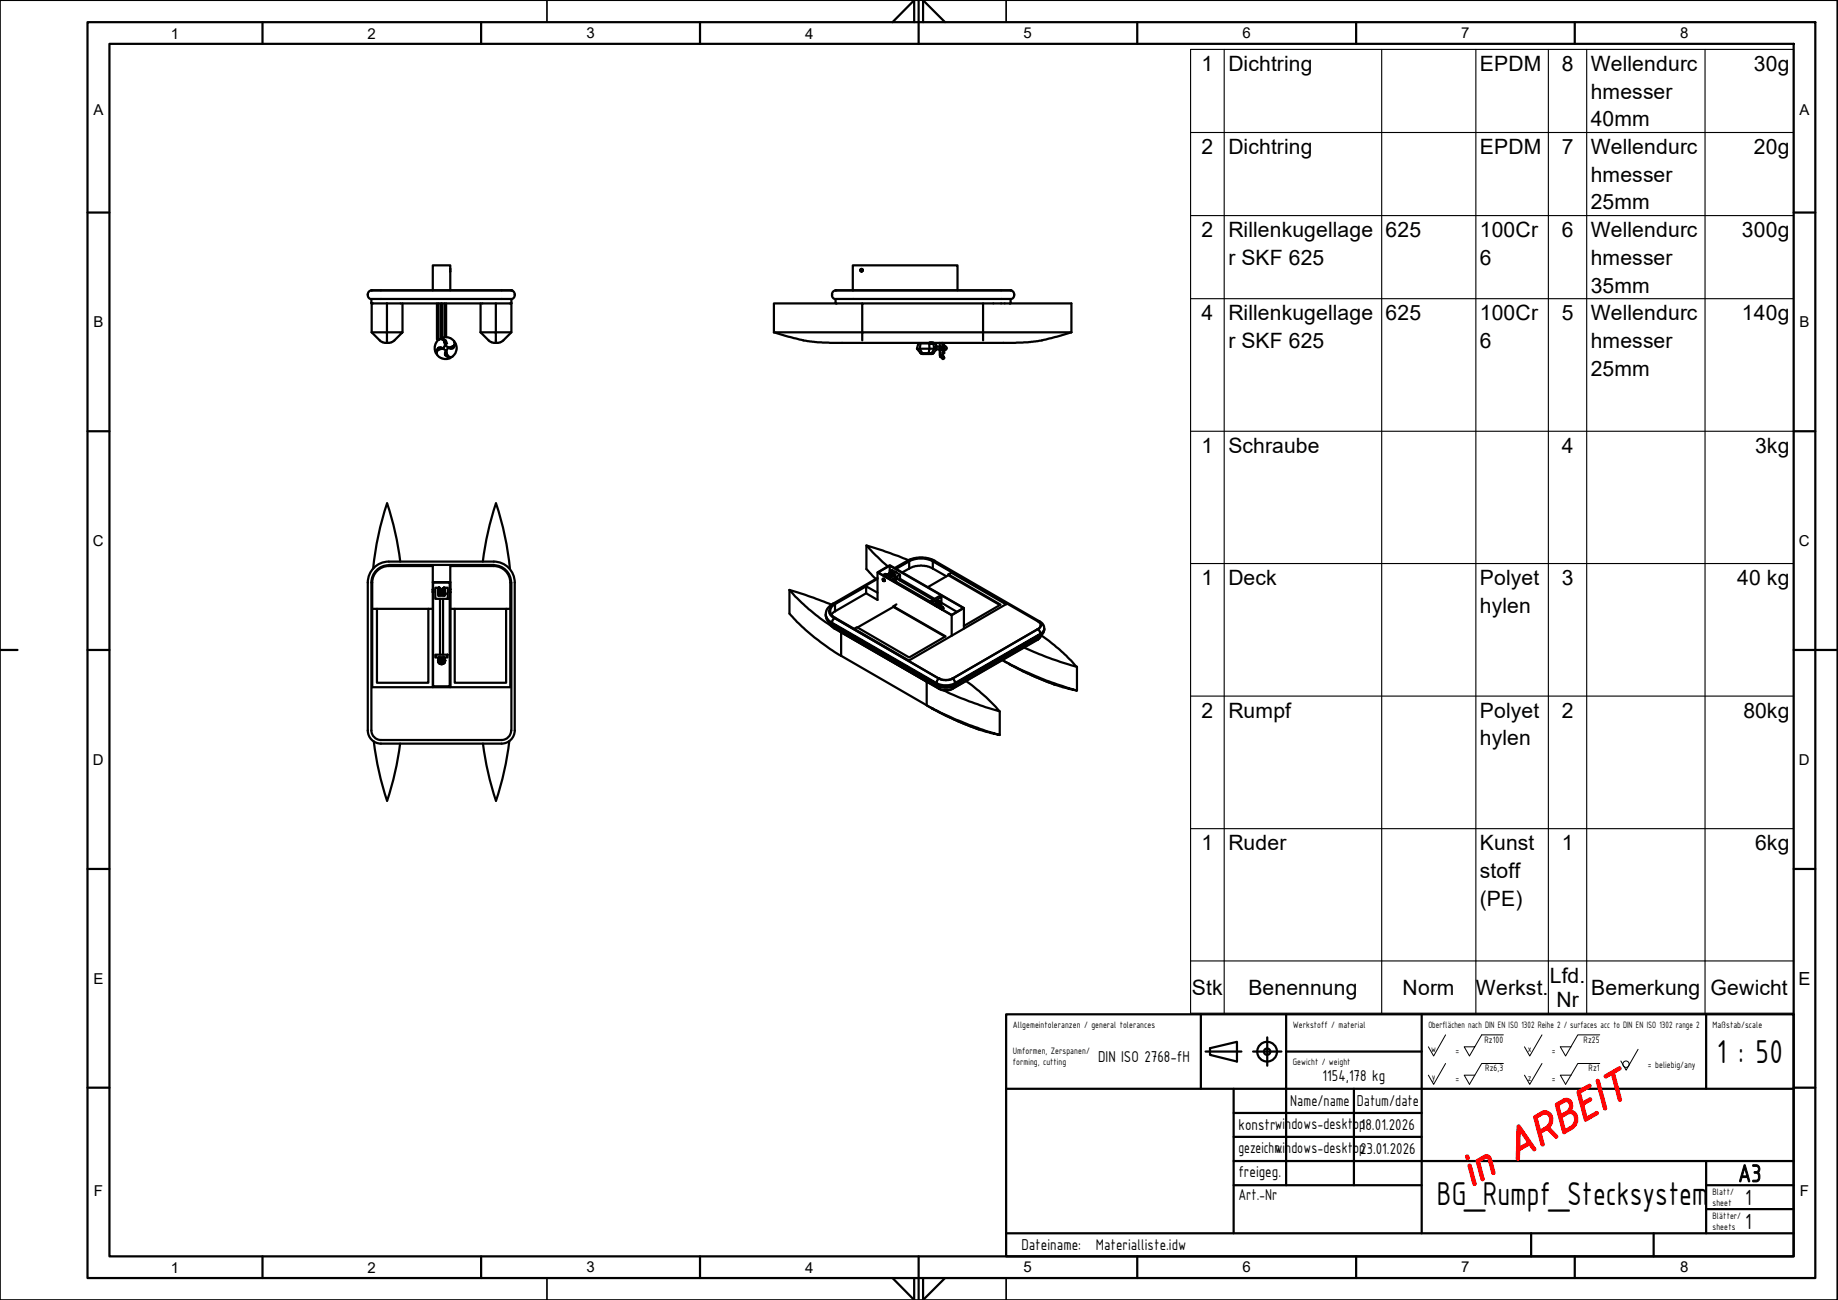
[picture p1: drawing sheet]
<svg xmlns="http://www.w3.org/2000/svg" width="420mm" height="297mm" viewBox="0 0 420 297" stroke-linecap="round" stroke-linejoin="round" font-family="sans-serif">
<!-- layer: Sichtbare Kanten(CS) -->
<g fill="none" stroke="#000" stroke-width=".51">
<path d="M84.1 67.2a.97 .97 0 0 0 .8 1.2M84.8 69.2l.3 .2M84.9 66.3a.92 .92 0 0 0-.8 1M84.9 66.3h32zM84.9 69.1v-.8h32v.9l-.2 .2M85 75.9l2 2.1 .6 .3h.9M88.5 69.3v6.6h3.5l-2 2-1 .4h-.5v-2.4h-3.5M92 69.3v6.6M98.9 66.3v-5.7h4v5.7M99.9 69.3v8.2h.6M100.3 69.3v8.2M100.7 79.4l-.1 .3"/>
<path d="M100.8 69.3v8M100.8 77.4v.1M101 69.3v7.9M101 77.4v.1M101.1 77.5h.4M101.2 79.6l-.5 .1M101.3 79.7l-1 .2a.99 .99 0 0 0-.5 1 .99 .99 0 0 0 .8 .8l.9 .3h.7l.8-.2-.6-.2a.89 .89 0 0 1-.7-.7 .89 .89 0 0 1 .3-.9M101.4 77.8l.1 .1M101.6 78.2l.2 .8v-.5h-.1M101.6 78.2l-.1-.2a.93 .93 0 0 0-.9-.5 .93 .93 0 0 0-.8 .7l-.4 1v.7l.2 .8 .2-.2a.93 .93 0 0 1 .5-1 .93 .93 0 0 1 1.1 .2M101.7 78.2h.1M101.6 78.1h.1"/>
<path d="M101.6 78.1v.1M101.6 69.3v7.8M101.7 79.1v-.1a.87 .87 0 0 0 .3-1 .87 .87 0 0 0-.9-.5l-.3-.1a2.12 2.12 0 0 1 3.1 1l-.3 .7-1.1 .3M101.8 78.5h.2M102 69.3v7.7M102.4 79.4a.95 .95 0 0 0 1.1 .2 .95 .95 0 0 0 .5-1l.1-.2 .3 .9-.3 1.5a1.14 1.14 0 0 1-1.6 .7l-.3-.6M102.6 79.4v.1M102.9 61.4v.6M102.9 62.1h.1M103 79.3l.1 .4M109.9 75.9h3.4v2.4h-.8l-.6-.3zM109.9 69.3v6.6"/>
<path d="M113.3 69.3h3.6v6.6h-3.6zM113.3 69.3h-28.3v6.6M116.8 66.3a.92 .92 0 0 1 .9 1M116.9 75.9l-2 2-.7 .4h-.9M117.7 67.2a.97 .97 0 0 1-.9 1.2M176.9 75.9l3.8 1.1a35.4 35.4 0 0 0 11.8 1.3h39.7l3.6-.2a46.4 46.4 0 0 0 9.1-2.2M176.9 75.9h20.2v-6.6h27.6v6.6h20.2M190.2 67.5a.92 .92 0 0 0 .8 .9M190.2 67.2v.2M191 66.3a.92 .92 0 0 0-.8 1M191 66.3h40M194.9 66.3v-5.7h24v5.7"/>
<path d="M197.1 77.8v-1.9h27.6v1.9M197.1 69.3h-20.2v6.6M209.6 79.7l.8 1M210.4 78.5l-.2 1.2h2.3l-.2 1h-1.5l-.6-1h-.6M212.4 78.5l.1 1.2h1.1l-.2-1.2h.5l.2 .5M212.4 78.3l.1 .1M212.5 78.3h.1M212.7 78.3h.1M212.7 78.3v.1M212.8 78.3l-.1 .1M212.8 78.3h.1M212.9 78.3l-.1 .1"/>
<path d="M212.9 78.3v.1M212.9 78.3h.1M212.9 78.4h.3M213 78.3h.1M213.1 78.3v.1M213.2 78.3l.1 .1M213.2 78.3v.1M213.2 78.3l-.1 .1M213.3 78.3h.1M213.3 78.4h.1M213.4 78.5h-3.5l-.3 1.2M213.4 78.3l-.1 .1"/>
<path d="M213.4 78.3h.1M213.9 79.7h-.3l-.6 1h.4M214.1 79a.53 .53 0 0 0-.2 .9h.1M214.1 79v.9l-.7 .8M214.1 79.2h.7M214.1 79.8h.7M214.8 79v1.1M214.8 79l.7 .6M214.8 78.3v.7M214.9 79.6l.7 .5M214.9 79.6l-.1 .4 .4 1.4a.39 .39 0 0 0 .1 .5 .39 .39 0 0 0 .5-.1l-.3-.8 .1-.9M214.9 79.6v.1"/>
<path d="M215.3 78.3l.3 1.3M215.5 79h.3M215.5 79.4v.2M215.5 79.6l.3 1.1M215.5 78.3l.3 .7M215.6 79.6l.2 .1-.2-.1M215.6 79.6l.2 1.1M215.8 79h.1M215.8 78.4l-.1 .6M215.8 78.4l-.2 .5M215.9 79v1.1h-.1M215.9 79a.51 .51 0 0 1 .5 .6 .51 .51 0 0 1-.5 .5"/>
<path d="M224.7 69.3h20.2v6.6M231 69.1v-.8h-40v.9l.2 .2M231 66.3a.92 .92 0 0 1 .8 1M231.1 69.2l-.2 .2M231.8 67.2a.97 .97 0 0 1-.8 1.2M101.7 80.7h.4M101.7 80.9h.2M101.8 80.5v.2M101.9 80.8l.2 .1M102 80.2l-.1 .5M102 80.1l.2 .8M102.2 80.9h.1"/>
<path d="M210.4 80.7l.7 .2zM212.2 80.9l.1-.2h.7l-.2 .2M213.4 80.7l-.4 .2h-1.9M214.8 80.1l.1 1.5 .2-.2M214.8 80.1l.1 .1M85.1 139.1h1.1v16.9h11.7v-16.9h1M86.2 139.1h11.7M88.9 129.1a4 4 0 0 0-4 4v33.8M88.9 128.3a4.8 4.8 0 0 0-4.8 4.8v33.8M88.9 129.3h10v3.7h4M88.9 129.1h24M88.9 128.3h24"/>
<path d="M91.5 128.3l-1.2-6.7-1.8-6.6a68.9 68.9 0 0 0-3.2 14.9M98.9 134.7v.6M98.9 133h4v24h-4zM99 133.1h3.8v23.7h-3.8zM99 134.7h.1M99 135.3h.1M99.1 134.7v.6M99.1 135.3h-.1M99.5 134.3h.7v1.8h1.5v-1.8h.7v2.5h-2.9zM100.2 134.4v1.2M100.2 135.7l.1 .1M100.3 136.1v-.3h1.2v.3"/>
<path d="M100.3 135.7v.1M100.3 135.6v.1M100.3 135.2h.1M100.3 134.9l.2 .1M100.3 135.3h.3h-.3M100.3 135.1h.1M100.3 134.9l.2 .2M100.3 134.7v.2M100.3 134.5l.3 .3M100.3 134.4l.3 .2-.3-.3 .2 .1 .1 .3zM100.3 134.4h.1M100.3 135.3l.2 .1h-.2v.2l.3-.2-.3 .2"/>
<path d="M100.3 135.1h.2l-.2-.1 .2 .1M100.3 135.1l.3 .1h-.3M100.3 134.7l.1-.1 .1 .3M100.3 134.4l.3 .3zM100.3 134.4l.3 .1-.1-.1M100.3 135.2h.3M100.3 134.5v.1M100.3 134.9v.1M100.3 135.1v.1M100.4 135.6l-.1 .1 .1 .1M100.4 135.6l-.1 .2M100.4 135.4h.2z"/>
<path d="M100.4 134.9l.1 .2M100.5 134.9h.1M100.5 135.5h.1M100.5 135.2l-.2 .1M100.5 135.2l.1 .3M100.5 135.1l.1 .1M100.5 135h.1M100.5 135v.1M100.5 135.2h.1M100.6 135.5v.3zM100.6 135.7h-.2l.1-.2v.3M100.6 135.5v.3"/>
<path d="M100.6 135.5l.1 .1M100.6 135.4v.1M100.6 134.9l-.3-.2 .2 .3M100.6 134.8h.1M100.6 134.8v.1M100.6 135.1h-.1M100.6 135.2h-.1M100.6 134.9v.1M100.6 136.8v12.8M100.6 135l-.1 .1M100.7 135.5v.3v-.3l.1 .3zM100.7 135.7h.1"/>
<path d="M100.8 135.5l.1 .3zM100.8 135.5v.1M100.8 135.5l.1 .1M100.9 135.6l.1 .2M100.9 135.5l.2 .2M100.9 135.5v.1M100.9 135.6v.1M100.9 135.5h.1M101 135.5l.2 .2M101 135.5v.1M101 135.6h.1M101 135.5l.3 .3 .2-.1-.3-.2 .4 .3-.1-.1"/>
<path d="M101 135.6l.3 .2-.1-.1M101.1 135.7l-.1 .1M101.1 135.7h.1M101.2 134.8h.4l-.1 .1h.1M101.2 134.6l.1 .1M101.2 134.8l.3 .1zM101.2 134.8l.1 .1M101.2 135.1l.3 .1zM101.2 135.1l.4 .5-.1 .1-.3-.4 .1 .2M101.2 135.2l.3 .4zM101.2 135.4l.3 .3M101.2 135.4l.1 .1"/>
<path d="M101.3 135.4h.1M101.2 134.9h.1M101.2 134.8h.1M101.2 134.5h.1M101.2 135.4h.1M101.2 134.6h.1M101.2 134.5v.1M101.3 135.5l-.2 .1M101.3 134.7h.3l-.3 .1zM101.3 134.9l.2 .2 .1-.1-.3-.1h.2M101.3 135l.3 .2M101.3 135l.3 .1"/>
<path d="M101.3 135l-.1 .1M101.2 135.2h.1M101.3 134.7h.1M101.3 134.6h.1M101.3 135l.2 .1M101.3 135.5h.1M101.3 135.7h.1M101.3 134.7l-.1 .1M101.3 136.8v12.8M101.3 135.5l.1 .1M101.3 135.1h-.1l.3 .3v-.1M101.5 134.3l.1 .1"/>
<path d="M101.5 134.3l-.2 .1M101.5 134.5v.2M101.5 134.3l-.3 .2M101.5 134.3l.1 .1-.4 .1M101.5 134.5l-.3 .1 .3-.1M101.5 134.5h.1M101.5 134.4l-.3 .2M101.5 134.4v.1M101.5 134.4h.1M101.5 135.6l.1 .2-.1-.1M101.5 135.7h.1M101.6 134.4l-.4 .1"/>
<path d="M101.6 134.7h-.4M101.6 135.6l-.1 .1M101.6 135.6h.1M101.7 134.4v1.2M102.7 135.3h.1M102.8 134.7h-.1M102.8 134.7v.6M102.9 134.7h.1M102.9 139.1h1v16.9h11.8v-16.9h.9M102.9 133v24M102.9 135.3h.1M103.9 139.1h11.8"/>
<path d="M110.4 128.3l1.1-6.7 1.9-6.6a68.9 68.9 0 0 1 3.2 15.1M112.9 129.3a3.8 3.8 0 0 1 3.7 3.8v23.9h-31.5v-23.9a3.8 3.8 0 0 1 3.8-3.8M112.9 128.3a4.8 4.8 0 0 1 4.8 4.8v33.8M112.9 129.1a4 4 0 0 1 3.9 4M112.9 129.3h-10v3.7M116.9 133.1v33.8M180.5 134.8v5.4a48.8 48.8 0 0 0 11.8 9.6M180.5 134.8a44.4 44.4 0 0 0 9.6 8.3M180.5 134.8l5.5 1.8 4.1 1.6M189.5 139.6a1.87 1.87 0 0 0 1.3 1.6M198 135.6l-7.4 4.2-.5 .6M198.1 124.6v5.4l2.1 2.3"/>
<path d="M200.6 130.8v6.3l-2.6-1.5v-1.6l2.6 1.4M200.6 132.3l-9.8 5.7a1.69 1.69 0 0 0-1.3 1.6 1.69 1.69 0 0 0 1.3 1.6M200.6 130.8l2.8-1.7 16.9 9.8-2.7 1.7zM200.7 130.8l2.7-1.5 16.8 9.6-2.6 1.6zM201.8 132.3a.27 .27 0 0 1 .4 .1 .27 .27 0 0 1-.2 .4zM201.9 131.4l1.8 1.1M202 132.3l-.1 .2 .3 .1M202.1 132.6l-.2-.3v.3l.2 .1M202.7 131.2l.1 .1M202.8 131.4v-.2l.1 .2M202.8 131.2v.1M202.9 131.3h.1"/>
<path d="M203 131.3v.1M203 131.3l-.1 .1M203.1 131.4l.2 .2zM203.1 131.6l.3 .1M203.1 131.4v.1M203.1 131.4l.2 .2M203.3 131.6l.1 .1M203.3 131v.4M203.3 131.5h.2zM203.3 131l.1 .4M203.3 131l-.4 .2M203.3 131.4v.1"/>
<path d="M203.3 131.6h.1M203.4 131.4l.1 .2M203.4 131.3h.1M203.4 131.2h.1M203.4 131.6v.1M203.4 131.3v-.8l.5-.3 1.8 1.1v1.3M203.4 129.3v1.2l1.3 .8-1 .6-1.3-.8-.5 .3M203.4 131.7h.1M203.4 131.3v.1M203.4 131.6h.1M203.5 131.6v.1M203.5 130.8l-.1 .4z"/>
<path d="M203.5 131.7h.1M203.5 131.6l-.1 .1M203.5 131.6h-.1M203.5 130.9l-.2 .3 .2 .1M203.5 131.2h.1M203.5 131.2v.1M203.5 131.6h.1M203.5 130.8v.4M203.6 131.7h.2M203.6 131.2h-.1M203.6 130.8l.1 .1-.2 .3 .3-.3v-.1l-.3 .4zM203.6 131.2h.1"/>
<path d="M203.6 131.7h.1M203.6 131.7v.1M203.7 131.6l-.2 .1M203.7 131.6l.1 .1M203.7 131.6h.1M203.7 131.2l.1 .1M203.8 131.7l-.1 .2M203.8 131.5l-.2 .2zM203.8 130.8l.5 .6-.1-.2M203.8 131.5l-.1 .1M203.8 131.7h.1M203.8 131.7h-.2"/>
<path d="M203.8 131.4h.2M203.8 130.9h.1M203.8 131.3v.1M203.9 130.9h.1M203.9 130.9l-.3 .3M203.9 131.6l-.1 .1M204 131.6h-.1M204 131.6l-.2-.1 .1 .1M204 130.9l-.4 .3M204 131l-.4 .2M204 131l-.3 .2M204 130.9v.1"/>
<path d="M204 131h.1M204 131l-.2 .2M204.1 131.5l-.1 .1M204.1 131.4l-.1 .2M204.1 131.4h.1M204.1 131.4v.1M204.1 131.5l-.1-.1-.3 .2M204.1 131l-.4 .2M204.1 131l.1 .1M204.1 131.1l.1 .1M204.2 131.1v.1M204.2 131.1l-.4 .2"/>
<path d="M204.2 138.5l11.8 7M204.2 131.4l.1 .1M204.2 131.4l-.1 .1M204.2 131.3l.1 .2M204.2 131.3v.1M204.2 131.2l-.4 .2M204.2 131.2l-.4 .1M204.2 131.3l-.4 .1h.3M204.2 131.2v.1M204.2 138.7l-8.2 4.7M204.2 131.2h.1M204.3 131.5v-.1l.1 .1"/>
<path d="M204.3 131.4l.1 .1M204.4 132.6v.1M204.4 132.7h.1M204.4 132.6l.1 .2M204.4 131.4v.1M204.5 132.7v.1M204.5 132.8h.2M204.5 132.8h-.1a.5 .5 0 0 1 .1-.5 .5 .5 0 0 1 .5-.2v.1a.39 .39 0 0 0-.5 .1 .39 .39 0 0 0 .1 .5h.1M204.5 132.8l8.3 4.7M204.5 132.8h.1M204.5 129.8l3.1-1.8 1.3-.4 2-.2 2.3 .5 24.7 14.2 .7 .8v1.3a1.62 1.62 0 0 1-1 1.2l-19.7 11.4-1.3 .3-1.9-.2-24.5-14.1-1.1-1.1-.3-.8v-1l.3-.8 .8-.9 10.7-6.1M204.7 130.7l.2 .1"/>
<path d="M204.7 132.1h.1M204.7 129.9l3-1.7a6.1 6.1 0 0 1 5.7 0l23.8 13.8a.91 .91 0 0 1 .7 .9 .91 .91 0 0 1-.7 .8M204.8 132v.1M204.8 132.1h-.1M204.8 132.1h.1M204.9 130l3.1-1.8a6.1 6.1 0 0 1 5.2 .1l16.9 9.7-22.3 12.9-16.9-9.8a1.63 1.63 0 0 1-1.2-1.5 1.63 1.63 0 0 1 1.2-1.6l7.1-4M204.9 132.1l8.4 4.9M204.9 132v.1M204.9 138.1l-.7 .4 12 6.9-8.4 4.8-11.9-6.9-.6 .4M204.9 132.1l-.2 .1M204.9 132.1l.1 .1a.36 .36 0 0 0-.5 .2 .36 .36 0 0 0 .1 .4M205 132.1h-.1"/>
<path d="M205 132.2h.1M205 132.1h.1M205 133.1h-.1M205.7 131.3l-2 1.1M205.7 132.3l7.9 4.5M206.2 130.8l2-1.1a6.1 6.1 0 0 1 5 .2l3.1 1.8M207.6 128l-5.8-2.2-3.7-1.2 2.1 2.3 2.7 2.5M213.2 138v-.4l2-1.2v1.8l-.7 .3M213.2 137.6l-.4-.3v.4M213.8 138.1v.3M213.8 138v.1M213.8 138.3l.4 .1h-.2"/>
<path d="M213.8 138.2l.3 .1M213.8 138l.4 .3M213.8 138.2l.1 .2 .3-.1M213.8 138.1l.4 .2zM213.8 138.2h.1M213.8 138.1v.1M213.9 137.8v.2M213.9 137.8l.3 .3M213.9 137.9l.3 .3-.3-.2M213.9 137.8v.1M213.9 138l.3 .2M213.9 138h-.1"/>
<path d="M213.9 137.9v.1M214 137.7l-.1 .1M214 137.7l.2 .3M214 137.7l.2 .3-.2-.3M214.1 137.6l-.1 .1M214.1 137.6l.2 .3M214.1 137.5l.2 .4M214.1 137.5v.1M214.2 137.5h-.1M214.2 137.5h.1M214.2 138.1v.1M214.2 138.2v.1"/>
<path d="M214.2 138.6l.3-.1zM214.2 137.5l.2 .3M214.2 138.5h.2M214.2 138.6h.2M214.2 138v.1M214.2 138h.1M214.3 138.6l.1 .1M214.3 138.6h.1M214.3 137.9l-.2-.3 .1 .4M214.3 137.4l.1 .4v-.4M214.3 137.4l-.1 .1M214.3 138.5v.1"/>
<path d="M214.3 137.4h.1M214.4 138.6v.1M214.4 137.6v.2M214.4 137.4l.1 .1-.1 .3M214.4 137.8l.2-.1 .1 .3M214.4 137.8h.1M214.4 138.5l-.1 .1M214.5 137.3v.4h.1M214.5 137.3h.1M214.5 138.5l-.2 .1M214.5 137.3l-.4 .1M214.6 138.5l-.2 .1"/>
<path d="M214.6 138.5h.1M214.6 138.4l-.4 .2 .3-.2-.3 .2 .2-.2-.1 .1h-.1l.1-.1-.3 .1M214.6 137.3v.4M214.6 138.4l-.1 .1M214.6 137.7h.1M214.6 138.5h.2M214.6 138.2l-.2 .2-.2-.1M214.6 137.4l.1 .3h-.1M214.6 138.2h.2l-.2 .2M214.6 138.2v.2M214.6 138.2h.1M214.6 138.4h.1"/>
<path d="M214.7 138l-.1 .2M214.7 137.4l-.1 .3M214.7 137.5h.1M214.7 138h.1M214.7 138v.2M214.7 138l.1 .2M214.8 138.5h.1M214.8 137.5v.2zM214.8 137.6v.1h-.2M214.8 137.9h.1M214.8 138.5l.1 .1M214.8 137.6v.3"/>
<path d="M214.8 137.7v.1M214.8 137.8v.1M214.9 138.6h.1M214.9 139l.2 .1M214.9 138.5v.1zM214.9 138.5h.1M214.9 138.9l.3 .2M215 138.9l.1 .2M215 138.6h.2M215 138.9l.4 .2-.1 .1M215 138.9l.4 .2M215 138.6h.1"/>
<path d="M215 138.5v.1M215.1 138.7h.1M215.1 138.8h.1M215.1 138.9h-.1M215.1 138.7v.2M215.1 138.8l.4 .1M215.1 138.9l.3 .2M215.1 138.5v.1M215.1 138.9h.1M215.1 138.6l.2 .1M215.1 138.7l.4 .1v.4l-.1-.3M215.1 138.6v.1"/>
<path d="M215.1 138.7l.3 .1h-.3M215.1 138.8l.4 .2M215.2 138.6l-.1 .1M215.2 136.4l-.4-.2-2 1.1M215.2 138.6v.1M215.2 137.7l3.6 2.1M215.4 139.2h.1M215.4 139.1v.1M215.4 139.1v.1zM215.4 138.8v.1M215.5 138.9v.1M215.5 139v.1"/>
<path d="M215.5 139.1h-.1M216.8 131.2v.2l11.7 6.8M216.8 131.4l-4.7 2.8M220.3 138.9v4.7M230 138.1l-12.5-7.2-.7 .3 11.9 7-8.4 4.7M98.9 157h.1M99.5 149.6h2.8v.6h-2.8zM100.1 150.9h.1M100.2 150.7h.1M100.2 151.2h.1M100.2 150.8h.4zM100.2 151.1l.3-.2z"/>
<path d="M100.2 150.9h.3l-.2 .2M100.2 150.4l.1 .2M100.2 150.9v.1M100.2 150.5l.1 .1M100.2 151.1v.1M100.2 151h-.1M100.2 150.7v.1M100.3 151.1l.2-.1zM100.3 150.7h.3M100.3 150.2h1.2M100.3 150.3l-.1 .1M100.3 150.4l.2 .3z"/>
<path d="M100.3 150.3l.2 .4-.3-.3M100.3 150.3v.1M100.3 151v.1M100.3 150.9h.1M100.3 151.4h-.1M100.3 151.3v.1M100.3 151.2v.1M100.3 151.2h.1M100.3 150.3v.1h.1M100.3 150.7h.1M100.4 150.6l-.1 .1M100.4 151.4l-.1 .1"/>
<path d="M100.4 151.5h.1M100.4 151.4h.1M100.5 150.3v.4l-.1-.3 .1-.1v.1M100.5 151.5l-.1 .1M100.5 151.2h.1l-.1 .3zM100.5 150.9l-.2 .2M100.5 151.1l-.2 .2 .2-.2-.1 .3M100.5 151.1h.1M100.5 150.9h-.3M100.5 150.4l.1 .3M100.5 150.4h.1M100.5 150.9v.1"/>
<path d="M100.5 151h.1M100.5 151.5h.1M100.5 150.9h.1M100.5 151l.1 .1M100.6 150.8l-.1 .1M100.6 151.1v.1M100.6 151.6h.1M100.6 150.7v.1M100.6 151.1l-.2 .3M100.6 151.1l-.2 .4M100.6 150.9h-.1M100.6 151.2l-.2 .3"/>
<path d="M100.6 150.4v-.1v.3M100.6 150.6l-.1 .1M100.6 150.4v.2M100.6 150.3l-.1 .1M100.6 150.7h.1M100.6 151.6v.1M100.6 151.2l.1 .1M100.6 151.3h.1M100.6 151.2v.4M100.6 150.6l.1 .1M100.7 151.6h.1M100.7 150.6l-.1 .2"/>
<path d="M100.7 150.6h.1M100.7 151.3v.3M100.7 151.6h-.1v-.3v.3M100.7 151.3l.1 .4M100.7 150.4v-.1v.4M100.7 150.4v.3M100.7 150.4h.1M100.7 151.3h.1M100.8 150.6h.1M100.8 151.7h.1M100.8 151.7h-.1M100.8 151.3v.4z"/>
<path d="M100.8 150.4v.2l.1-.3v.1M100.8 150.6v.1M100.8 150.7h.1M100.8 151.3v.1M100.8 151.4h.1M100.8 151.4l.2 .3zM100.8 150.3v.3M100.8 150.4h.1M100.9 151.6h.1M100.9 151.4h.1M100.9 151.4l.1 .2M100.9 151.4l.3 .3"/>
<path d="M100.9 150.4l-.1 .3 .2-.3M100.9 150.6v.1M100.9 150.4h.1M100.9 151.7v.1M101 151.4l.2 .2M101 151.4l.2 .3v-.1M101 150.4l-.1 .2M101 150.6h.1M101 151.4h.1M101 151.7h.1M101 151.4h-.1M101 151.6l-.2-.2 .4 .3"/>
<path d="M101 150.5v.1M101 150.3v.1M101 150.6v.1M101.1 151.7v.1M101.1 151.6h-.1M101.1 151.3l.2 .3zM101.1 151.3h.1M101.1 150.3l-.2 .4zM101.1 151.3l-.1 .1M101.1 150.6h.1M101.2 151.2l.3 .2zM101.2 151.3l.3 .1"/>
<path d="M101.2 150.3l-.3 .4M101.2 150.4h.1M101.2 151.6v.1M101.2 151.3h.1M101.2 150.6v.1M101.2 151.3h-.1M101.2 151.2h.4zM101.2 150.7h.1M101.2 151.2l.4 .1zM101.2 150.7l.4-.3-.3 .3M101.2 151.2v.1M101.3 151.5l-.1 .1"/>
<path d="M101.3 151.2h-.1M101.3 150.7v.1M101.3 151l.4-.1zM101.3 150.9h.1M101.3 151.2h.1M101.3 151.6l-.3-.2 .3 .2M101.3 150.7h.1M101.3 150.4l-.3 .3M101.3 151.6h.1M101.3 150.4h.1M101.3 150.8h.1M101.3 151.1v.1"/>
<path d="M101.3 151.1h.1M101.3 150.8v.1M101.3 151.5v.1M101.3 151v.1M101.3 150.9v.1M101.3 150.9l.3-.2-.3 .2M101.3 150.3v.1M101.3 150.3l.2 .1-.3 .3 .3-.3-.1-.1M101.4 151.5h.1M101.4 151.5l-.1 .1M101.4 151.4v.1M101.4 150.6l-.1 .2v-.1"/>
<path d="M101.5 150.7l-.2 .2M101.5 150.5l-.2 .4M101.5 150.7h.1M101.5 150.6l-.2 .1M101.5 150.5v.1M101.5 150.6h.1M101.5 151.3l.1 .1M101.5 151.3h.1M101.5 151.4h.1M101.5 150.3l.1 .1h-.1M101.5 150.3l.1 .1-.3 .3M101.5 150.3l.2 .1-.4 .3 .4-.3"/>
<path d="M101.5 150.3l.2 .1M101.5 150.3v.1M101.6 151.2h.1M101.6 150.5a.79 .79 0 0 1-.1 1 .79 .79 0 0 1-1.1 .1 .79 .79 0 0 1-.1-1.1M101.6 151.1v.1M101.6 150.6l-.1 .1M101.6 150.6v.1M101.6 151h.1M101.6 150.7l-.3 .2M101.6 151.1l-.3 .1M101.6 150.4h.1M101.6 151.1h.1"/>
<path d="M101.6 151.2v.1M101.7 150.8v.1M101.7 151.1h.1M101.7 151v.1M101.7 151.1h-.4M101.7 150.9l-.4 .2M101.7 151.1l-.4 .1M101.7 150.7l-.1 .1M101.7 150.9h-.1M189.6 142.4l.4 .6 .8 .6 24 13.9 1.1 .3 1-.1 .8-.3 19.5-11.2 .5-.4 .2-.6M190.8 141.2l23.8 13.9M192 144.3l.3 .1"/>
<path d="M192.3 144.4l19.5 11.4v5.3l2.2 1.2a82.4 82.4 0 0 0 14.5 5.6l-5-1.3-2.8-1.1-4.5-2-3.1-1.6-20.8-12.1zM211.8 155.8l.3 .1M214.6 155.1l1 .3h1.2l.9-.3M214.6 155.1l1.3 .3a2.6 2.6 0 0 0 1.8-.3M217.6 140.6v4.7M220.9 155.6a44 44 0 0 1 7.6 6.9l-1.9-.5a84.6 84.6 0 0 1-11-4.3M229.4 150.7v.3l.5 .3 3.3 1.7a74.8 74.8 0 0 0 13 4.8l-3.3-.8-4.6-1.6-4.6-2.1-4.6-2.5M234.1 147.9a81.8 81.8 0 0 0 12.1 4.5M237.2 143.7l-19.5 11.4M237.9 142.9l-.1 .4-.6 .4M238 145.1l.4 .4a47.8 47.8 0 0 1 7.8 6.9M246.2 152.4v5.4"/>
<path d="M84.1 166.9a3 3 0 0 0 3 3M84.9 166.9a2.19 2.19 0 0 0 2.2 2.2M85.4 169.4l1.2 6.9 1.9 6.7 1.8-6.5 1.2-6.6M87.1 169.1h27.6M87.1 169.9h27.6M116.4 169.3l-1.1 6.9-1.9 6.8-1.8-6.5-1.2-6.6M116.8 166.9a2.19 2.19 0 0 1-2.2 2.2M117.7 166.9a3 3 0 0 1-3.1 3M228.5 162.5v5.4"/>
<circle cx="101.9" cy="79.5" r=".48"/>
<circle cx="196.9" cy="61.7" r=".29"/>
<circle cx="196.9" cy="61.7" r=".22"/>
<circle cx="202" cy="132.5" r=".19"/>
</g>
<g fill="#000">
<circle cx="84.9" cy="66.3" r=".25"/>
<circle cx="101.7" cy="78.2" r=".25"/>
<circle cx="102" cy="78.5" r=".25"/>
<circle cx="116.6" cy="69.3" r=".25"/>
<circle cx="116.9" cy="66.3" r=".25"/>
<circle cx="191" cy="66.3" r=".25"/>
<circle cx="212.4" cy="78.3" r=".25"/>
<circle cx="212.5" cy="78.4" r=".25"/>
<circle cx="212.6" cy="78.4" r=".25"/>
<circle cx="212.7" cy="78.3" r=".25"/>
<circle cx="212.7" cy="78.4" r=".25"/>
<circle cx="212.8" cy="78.3" r=".25"/>
<circle cx="212.8" cy="78.4" r=".25"/>
<circle cx="212.9" cy="78.4" r=".25"/>
<circle cx="213" cy="78.4" r=".25"/>
<circle cx="213.2" cy="78.4" r=".25"/>
<circle cx="213.3" cy="78.4" r=".25"/>
<circle cx="213.4" cy="78.4" r=".25"/>
<circle cx="214.9" cy="79.6" r=".25"/>
<circle cx="215.5" cy="79" r=".25"/>
<circle cx="215.8" cy="79.7" r=".25"/>
<circle cx="231" cy="66.3" r=".25"/>
<circle cx="215" cy="81.6" r=".25"/>
<circle cx="100.2" cy="135.7" r=".25"/>
<circle cx="100.3" cy="135.8" r=".25"/>
<circle cx="100.3" cy="134.4" r=".25"/>
<circle cx="100.3" cy="135.6" r=".25"/>
<circle cx="100.3" cy="135.7" r=".25"/>
<circle cx="100.3" cy="135.5" r=".25"/>
<circle cx="100.3" cy="134.5" r=".25"/>
<circle cx="100.3" cy="134.3" r=".25"/>
<circle cx="100.3" cy="134.7" r=".25"/>
<circle cx="100.4" cy="135.8" r=".25"/>
<circle cx="100.4" cy="135.7" r=".25"/>
<circle cx="100.5" cy="135.1" r=".25"/>
<circle cx="100.5" cy="135.5" r=".25"/>
<circle cx="100.6" cy="135.5" r=".25"/>
<circle cx="100.6" cy="135.3" r=".25"/>
<circle cx="100.6" cy="135.1" r=".25"/>
<circle cx="100.6" cy="134.9" r=".25"/>
<circle cx="100.6" cy="135.4" r=".25"/>
<circle cx="100.6" cy="135.2" r=".25"/>
<circle cx="100.6" cy="134.7" r=".25"/>
<circle cx="100.6" cy="134.6" r=".25"/>
<circle cx="100.6" cy="134.5" r=".25"/>
<circle cx="100.6" cy="135" r=".25"/>
<circle cx="100.7" cy="135.8" r=".25"/>
<circle cx="100.7" cy="135.5" r=".25"/>
<circle cx="100.7" cy="135.6" r=".25"/>
<circle cx="100.8" cy="135.6" r=".25"/>
<circle cx="100.8" cy="135.8" r=".25"/>
<circle cx="100.8" cy="135.5" r=".25"/>
<circle cx="100.9" cy="135.6" r=".25"/>
<circle cx="101" cy="135.5" r=".25"/>
<circle cx="101.1" cy="135.5" r=".25"/>
<circle cx="101.2" cy="135.5" r=".25"/>
<circle cx="101.2" cy="134.7" r=".25"/>
<circle cx="101.2" cy="134.5" r=".25"/>
<circle cx="101.2" cy="135.1" r=".25"/>
<circle cx="101.2" cy="134.9" r=".25"/>
<circle cx="101.2" cy="135.4" r=".25"/>
<circle cx="101.2" cy="134.8" r=".25"/>
<circle cx="101.2" cy="134.6" r=".25"/>
<circle cx="101.2" cy="135.2" r=".25"/>
<circle cx="101.2" cy="135.3" r=".25"/>
<circle cx="101.3" cy="135.5" r=".25"/>
<circle cx="101.3" cy="135" r=".25"/>
<circle cx="101.3" cy="134.8" r=".25"/>
<circle cx="101.3" cy="134.9" r=".25"/>
<circle cx="101.3" cy="135.1" r=".25"/>
<circle cx="101.3" cy="135.8" r=".25"/>
<circle cx="101.5" cy="135.1" r=".25"/>
<circle cx="101.5" cy="135.6" r=".25"/>
<circle cx="101.5" cy="135.8" r=".25"/>
<circle cx="101.5" cy="135.7" r=".25"/>
<circle cx="101.5" cy="134.3" r=".25"/>
<circle cx="101.5" cy="135.4" r=".25"/>
<circle cx="101.5" cy="134.7" r=".25"/>
<circle cx="101.5" cy="134.9" r=".25"/>
<circle cx="101.5" cy="135.2" r=".25"/>
<circle cx="101.6" cy="135.6" r=".25"/>
<circle cx="101.6" cy="135.7" r=".25"/>
<circle cx="101.6" cy="134.4" r=".25"/>
<circle cx="101.6" cy="135.4" r=".25"/>
<circle cx="101.7" cy="135.7" r=".25"/>
<circle cx="102.8" cy="134.7" r=".25"/>
<circle cx="102.8" cy="135.3" r=".25"/>
<circle cx="189.5" cy="139.6" r=".25"/>
<circle cx="202.7" cy="131.2" r=".25"/>
<circle cx="202.8" cy="131.2" r=".25"/>
<circle cx="203.3" cy="131.5" r=".25"/>
<circle cx="203.3" cy="131" r=".25"/>
<circle cx="203.3" cy="131.6" r=".25"/>
<circle cx="203.3" cy="131.1" r=".25"/>
<circle cx="203.3" cy="131.4" r=".25"/>
<circle cx="203.4" cy="131.7" r=".25"/>
<circle cx="203.4" cy="131.3" r=".25"/>
<circle cx="203.4" cy="131.4" r=".25"/>
<circle cx="203.4" cy="131.2" r=".25"/>
<circle cx="203.5" cy="131.2" r=".25"/>
<circle cx="203.5" cy="131.5" r=".25"/>
<circle cx="203.5" cy="131.7" r=".25"/>
<circle cx="203.6" cy="131.2" r=".25"/>
<circle cx="203.6" cy="130.8" r=".25"/>
<circle cx="203.7" cy="130.8" r=".25"/>
<circle cx="203.7" cy="131.6" r=".25"/>
<circle cx="203.8" cy="131.3" r=".25"/>
<circle cx="203.8" cy="131.4" r=".25"/>
<circle cx="203.8" cy="131.5" r=".25"/>
<circle cx="203.8" cy="130.9" r=".25"/>
<circle cx="203.9" cy="131.4" r=".25"/>
<circle cx="204" cy="131.6" r=".25"/>
<circle cx="204" cy="131.4" r=".25"/>
<circle cx="204.1" cy="131.5" r=".25"/>
<circle cx="204.2" cy="131.4" r=".25"/>
<circle cx="204.2" cy="131.3" r=".25"/>
<circle cx="204.3" cy="131.4" r=".25"/>
<circle cx="204.3" cy="131.5" r=".25"/>
<circle cx="204.4" cy="132.6" r=".25"/>
<circle cx="204.5" cy="132.8" r=".25"/>
<circle cx="204.7" cy="132.1" r=".25"/>
<circle cx="204.8" cy="132.1" r=".25"/>
<circle cx="204.9" cy="132.1" r=".25"/>
<circle cx="205" cy="132.1" r=".25"/>
<circle cx="213.8" cy="138.3" r=".25"/>
<circle cx="213.9" cy="138" r=".25"/>
<circle cx="214.1" cy="137.6" r=".25"/>
<circle cx="214.2" cy="138.2" r=".25"/>
<circle cx="214.2" cy="138.3" r=".25"/>
<circle cx="214.2" cy="138.1" r=".25"/>
<circle cx="214.2" cy="138.4" r=".25"/>
<circle cx="214.3" cy="137.9" r=".25"/>
<circle cx="214.3" cy="138.4" r=".25"/>
<circle cx="214.4" cy="137.8" r=".25"/>
<circle cx="214.4" cy="138.4" r=".25"/>
<circle cx="214.4" cy="137.3" r=".25"/>
<circle cx="214.4" cy="138.5" r=".25"/>
<circle cx="214.5" cy="137.7" r=".25"/>
<circle cx="214.5" cy="138.6" r=".25"/>
<circle cx="214.5" cy="138.4" r=".25"/>
<circle cx="214.5" cy="137.3" r=".25"/>
<circle cx="214.6" cy="138.3" r=".25"/>
<circle cx="214.6" cy="137.7" r=".25"/>
<circle cx="214.6" cy="138.5" r=".25"/>
<circle cx="214.7" cy="138.5" r=".25"/>
<circle cx="214.7" cy="137.8" r=".25"/>
<circle cx="214.7" cy="138.1" r=".25"/>
<circle cx="214.7" cy="137.4" r=".25"/>
<circle cx="214.7" cy="138.3" r=".25"/>
<circle cx="214.7" cy="137.7" r=".25"/>
<circle cx="214.8" cy="137.9" r=".25"/>
<circle cx="214.8" cy="137.7" r=".25"/>
<circle cx="214.8" cy="138.1" r=".25"/>
<circle cx="214.8" cy="138.5" r=".25"/>
<circle cx="214.8" cy="137.8" r=".25"/>
<circle cx="214.8" cy="138" r=".25"/>
<circle cx="214.9" cy="138.5" r=".25"/>
<circle cx="214.9" cy="139" r=".25"/>
<circle cx="214.9" cy="138.9" r=".25"/>
<circle cx="214.9" cy="138.6" r=".25"/>
<circle cx="215" cy="138.9" r=".25"/>
<circle cx="215" cy="138.5" r=".25"/>
<circle cx="215" cy="138.6" r=".25"/>
<circle cx="215.1" cy="138.7" r=".25"/>
<circle cx="215.1" cy="138.6" r=".25"/>
<circle cx="215.2" cy="138.7" r=".25"/>
<circle cx="215.3" cy="138.7" r=".25"/>
<circle cx="215.4" cy="138.9" r=".25"/>
<circle cx="215.4" cy="139" r=".25"/>
<circle cx="215.4" cy="139.1" r=".25"/>
<circle cx="215.4" cy="139.2" r=".25"/>
<circle cx="215.4" cy="138.8" r=".25"/>
<circle cx="215.5" cy="139" r=".25"/>
<circle cx="100.2" cy="150.4" r=".25"/>
<circle cx="100.2" cy="150.9" r=".25"/>
<circle cx="100.3" cy="151.3" r=".25"/>
<circle cx="100.3" cy="150.4" r=".25"/>
<circle cx="100.3" cy="150.5" r=".25"/>
<circle cx="100.4" cy="150.4" r=".25"/>
<circle cx="100.4" cy="151.5" r=".25"/>
<circle cx="100.5" cy="150.7" r=".25"/>
<circle cx="100.6" cy="151.6" r=".25"/>
<circle cx="100.6" cy="150.7" r=".25"/>
<circle cx="100.7" cy="150.7" r=".25"/>
<circle cx="100.8" cy="150.6" r=".25"/>
<circle cx="100.8" cy="151.7" r=".25"/>
<circle cx="100.8" cy="150.7" r=".25"/>
<circle cx="100.9" cy="150.7" r=".25"/>
<circle cx="100.9" cy="150.6" r=".25"/>
<circle cx="101" cy="150.7" r=".25"/>
<circle cx="101" cy="151.7" r=".25"/>
<circle cx="101.1" cy="150.6" r=".25"/>
<circle cx="101.2" cy="151.7" r=".25"/>
<circle cx="101.2" cy="150.7" r=".25"/>
<circle cx="101.2" cy="150.4" r=".25"/>
<circle cx="101.3" cy="150.7" r=".25"/>
<circle cx="101.5" cy="150.4" r=".25"/>
<circle cx="101.5" cy="151.4" r=".25"/>
<circle cx="101.5" cy="150.3" r=".25"/>
<circle cx="101.7" cy="150.9" r=".25"/>
<circle cx="237.9" cy="142.9" r=".25"/>
<circle cx="213.1" cy="161.9" r=".25"/>
</g>
<!-- layer: Sichtbare tangentiale Kanten(HTW) -->
<g fill="none" stroke="#000" stroke-width=".51">
<path d="M190.4 138h.4M190.9 138v1.7M201.8 132.3h.3a.23 .23 0 0 1 .1 .3 .23 .23 0 0 1-.3 .2 .23 .23 0 0 1-.1-.4zM201.9 132.3h.2l.1 .5M204.8 130.7h-.1h.2M204.9 132.1v.1M205 132.2l-.4 .1M205 132h-.1a.59 .59 0 0 0-.4 .8M205 132.3v-.2a.45 .45 0 0 0-.5 .2 .45 .45 0 0 0 .1 .6l.1-.1M207.3 128.2h.4M207.8 128.3v1.6M213.2 128.3v1.6"/>
<path d="M213.4 128.2h.3M214.9 138.5h.1M215 138.5l.1 .1M215.2 138.6l.3 .3-.1 .4M188.8 140.5a2.51 2.51 0 0 0 1.4 2l.2 .4M188.8 140.3a2.15 2.15 0 0 0 1.4 2l.1-.6 .5-.5M189.7 142.4l.3 .5 .8 .7M190.2 142.3l23.9 13.8v.2l-23.9-13.8zM190.8 143.1v.4l23.8 13.8M214.2 156.6l-.1-.3 1.7 .5 1.2-.1 1.3-.4-.2 .3M214.6 157.3l.1 .1M214.6 157.3l1 .4h1.2l.9-.3"/>
<path d="M214.6 155.1a.95 .95 0 0 0-.4 1 4.4 4.4 0 0 0 4.1-.1l-.1-.5-.5-.4M214.6 156.8v.5M218.3 156.1l19.5-11.3-19.5 11.5zM230.7 151.7l1 .6a63.6 63.6 0 0 0 9.7 4.2M237.2 146v.2M237.2 145.6v.4M237.2 146l-19.5 11.3v-.5M237.3 142h.3M237.9 145.2l-.1 .4-.6 .4M238.7 143.7a1.62 1.62 0 0 1-.9 1.4l-.2 .3M238.7 143.6a1.34 1.34 0 0 1-.9 1.2l-.2-.8-.4-.3M213.1 161.9l.5 .3a66.5 66.5 0 0 0 10.2 4.5"/>
</g>
<g fill="#000">
<circle cx="190.8" cy="141.2" r=".25"/>
<circle cx="214.6" cy="155.1" r=".25"/>
<circle cx="217.7" cy="155.1" r=".25"/>
<circle cx="237.2" cy="143.7" r=".25"/>
</g>
<!-- layer: Symbole(HTW) -->
<g fill="none" stroke="#000" stroke-width=".25">
<path d="M279.8 11.3v220.2M315.8 11.3v220.2M337.4 11.3v220.2M353.9 11.3v220.2M362.7 11.3v220.2M389.8 11.3v220.2M272.2 30.3h137.8M272.2 49.3h137.8M272.2 68.2h137.8M272.2 98.5h137.8M272.2 128.8h137.8M272.2 159.1h137.8"/>
<path d="M272.2 189.3h137.8M272.2 219.6h137.8v-208.3h-137.8v220.2h137.8v-11.9"/>
</g>
<!-- layer: Skizziergeometrie(CS) -->
<g fill="none" stroke="#000" stroke-width=".51">
<path d="M20 5.1h395v286.9h-395zM25 10h385v277.1h-385zM60 5.1v4.9M110 5.1v4.9M160 5.1v4.9M204 5.1l5-5.1v5.1M210 0v10M211 5.1v-5.1l5 5.1M260 5.1v4.9M310 5.1v4.9M360 5.1v4.9M20 48.6h5"/>
<path d="M410 48.6h5M20 98.5h5M410 98.5h5M0 148.5h4M20 148.5h5M410 148.5h10M20 198.6h5M410 198.6h5M20 248.5h5M410 248.5h5M60 287.1v4.9M110 287.1v4.9"/>
<path d="M160 287.1v4.9M204 292l5 5v-5M210 287.1v9.9M211 292v5l5-5M260 287.1v4.9M310 287.1v4.9M360 287.1v4.9"/>
</g>
<path d="M0 0h420v297h-420zM125 0v5.1M230 0v5.1M125 292v5M230 292v5" fill="none" stroke="#000" stroke-width=".38"/>
<!-- layer: Titel (ISO) -->
<g fill="none" stroke="#000" stroke-width=".51">
<path d="M230 231.8h180v55.3h-180zM274.5 231.8v17M276.6 239.5l6.2-1.5v4.6l-6.2-1.6zM289.7 237v6.5M294 231.8v39M325 231.8v50M390 231.8v17M230 248.8h180M275.6 240.3h8.2M282 259.8h43M282 254.3h43M282 248.8v33"/>
<path d="M286.4 240.3h6.5M294 240.3h31M309.5 248.8v22M282 270.8h43M282 265.3h128M390 276.3h20M390 270.8h20M390 265.3v16.5M230 281.8h180M350 281.8v5.3M378 281.8v5.3"/>
<circle cx="289.7" cy="240.3" r="2.25"/>
<circle cx="289.7" cy="240.3" r=".73"/>
</g>
<g fill="none" stroke="#000" stroke-width=".23">
<path d="M330.5 236.5l-2.8 4.8-1.2-2.1M343.7 236.5h-5l-2.8 4.8-1.2-2.1h2.4M352.5 236.5l-2.8 4.8-1.2-2.1M365.7 236.5h-5l-2.8 4.8-1.2-2.1h2.5M374.5 239.8l-2.8 4.7-1.2-2.1M330.5 243l-2.8 4.8-1.2-2.1M343.7 243h-5l-2.8 4.8-1.2-2.1h2.4M352.5 243l-2.8 4.8-1.2-2.1M365.7 243h-5l-2.8 4.8-1.2-2.1h2.5"/>
<circle cx="371.7" cy="243.2" r=".73"/>
</g>
<text font-size="10.7" fill="#f00" x="336.2" y="271.4" transform="rotate(-30 336.2 271.4)">in ARBEIT</text>
<g font-size="8.1">
<text x="392.4" y="242.9">1 : 50</text>
<text x="328.5" y="275.4">BG_Rumpf_Stecksystem</text>
</g>
<text font-size="6.1" x="397.3" y="270.1">A3</text>
<g font-size="5.4">
<text x="399" y="275.3">1</text>
<text x="399" y="280.8">1</text>
</g>
<g font-size="4.8">
<text x="274.6" y="16.2">1</text>
<text x="280.8" y="16.2">Dichtring</text>
<text x="338.3" y="16.2">EPDM</text>
<text x="357" y="16.2">8</text>
<text x="363.7" y="16.2">Wellendurc</text>
<text x="400.9" y="16.2">30g</text>
<text x="363.7" y="22.5">hmesser</text>
<text x="363.7" y="28.9">40mm</text>
<text x="274.6" y="35.2">2</text>
<text x="280.8" y="35.2">Dichtring</text>
<text x="338.3" y="35.2">EPDM</text>
<text x="357" y="35.2">7</text>
<text x="363.7" y="35.2">Wellendurc</text>
<text x="400.9" y="35.2">20g</text>
<text x="363.7" y="41.5">hmesser</text>
<text x="363.7" y="47.9">25mm</text>
<text x="274.6" y="54.2">2</text>
<text x="280.8" y="54.2">Rillenkugellage</text>
<text x="316.7" y="54.2">625</text>
<text x="338.3" y="54.2">100Cr</text>
<text x="357" y="54.2">6</text>
<text x="363.7" y="54.2">Wellendurc</text>
<text x="398.2" y="54.2">300g</text>
<text x="280.8" y="60.5">r SKF 625</text>
<text x="338.3" y="60.6">6</text>
<text x="363.7" y="60.5">hmesser</text>
<text x="363.7" y="66.9">35mm</text>
<text x="274.6" y="73.1">4</text>
<text x="280.8" y="73.1">Rillenkugellage</text>
<text x="316.7" y="73.2">625</text>
<text x="338.3" y="73.2">100Cr</text>
<text x="357" y="73.1">5</text>
<text x="363.7" y="73.1">Wellendurc</text>
<text x="398.2" y="73.2">140g</text>
<text x="280.8" y="79.5">r SKF 625</text>
<text x="338.3" y="79.6">6</text>
<text x="363.7" y="79.5">hmesser</text>
<text x="363.7" y="85.8">25mm</text>
<text x="274.6" y="103.4">1</text>
<text x="280.8" y="103.5">Schraube</text>
<text x="357" y="103.4">4</text>
<text x="401.2" y="103.4">3kg</text>
<text x="274.6" y="133.7">1</text>
<text x="280.8" y="133.7">Deck</text>
<text x="338.3" y="133.7">Polyet</text>
<text x="357" y="133.7">3</text>
<text x="397.1" y="133.7">40 kg</text>
<text x="338.3" y="140">hylen</text>
<text x="274.6" y="164">2</text>
<text x="280.8" y="164">Rumpf</text>
<text x="338.3" y="163.9">Polyet</text>
<text x="357" y="164">2</text>
<text x="398.5" y="164">80kg</text>
<text x="338.3" y="170.3">hylen</text>
<text x="274.6" y="194.2">1</text>
<text x="280.8" y="194.2">Ruder</text>
<text x="338.3" y="194.2">Kunst</text>
<text x="357" y="194.2">1</text>
<text x="401.2" y="194.2">6kg</text>
<text x="338.3" y="200.6">stoff</text>
<text x="338.3" y="206.9">(PE)</text>
<text x="272.5" y="227.3">Stk</text>
<text x="285.4" y="227.3">Benennung</text>
<text x="320.6" y="227.3">Norm</text>
<text x="337.4" y="227.3">Werkst.</text>
<text x="354.3" y="224.6">Lfd.</text>
<text x="363.7" y="227.3">Bemerkung</text>
<text x="391" y="227.3">Gewicht</text>
<text x="355.8" y="230">Nr</text>
</g>
<text font-size="4.1" x="411.1" y="225">E</text>
<g font-size="3.9">
<text x="251" y="242.6">DIN ISO 2768-fH</text>
<text x="302.3" y="246.9">1154,178 kg</text>
<text x="295" y="252.8">Name/name</text>
<text x="310.1" y="252.8">Datum/date</text>
<text x="283.1" y="258.3">konstrw. indows-desktop18.01.2026</text>
<text x="283.1" y="263.4">gezeichnw.indows-desktop23.01.2026</text>
<text x="283.1" y="268.9">freigeg.</text>
<text x="283.1" y="274.2">Art.-Nr</text>
<text x="233.5" y="285.7">Dateiname:</text>
</g>
<text font-size="3.8" x="250.5" y="285.7">Materialliste.idw</text>
<g font-size="3.4">
<text x="39.1" y="8.8">1</text>
<text x="84" y="8.8">2</text>
<text x="134" y="8.7">3</text>
<text x="184" y="8.8">4</text>
<text x="234" y="8.7">5</text>
<text x="284" y="8.7">6</text>
<text x="334" y="8.7">7</text>
<text x="384" y="8.7">8</text>
<text x="21.3" y="26.3">A</text>
<text x="411.4" y="26.3">A</text>
<text x="21.3" y="74.8">B</text>
<text x="411.4" y="74.8">B</text>
<text x="21.2" y="124.8">C</text>
<text x="411.2" y="124.8">C</text>
<text x="21.2" y="174.8">D</text>
<text x="411.2" y="174.8">D</text>
<text x="21.3" y="224.8">E</text>
<text x="21.5" y="273.3">F</text>
<text x="411.4" y="273.3">F</text>
<text x="39.1" y="290.8">1</text>
<text x="84" y="290.8">2</text>
<text x="134" y="290.8">3</text>
<text x="184" y="290.8">4</text>
<text x="234" y="290.8">5</text>
<text x="284" y="290.8">6</text>
<text x="334" y="290.8">7</text>
<text x="384" y="290.8">8</text>
</g>
<g font-size="2.3">
<text x="231.5" y="234.8">Allgemeintoleranzen / general tolerances</text>
<text x="295.5" y="234.8">Werkstoff / material</text>
<text x="326.5" y="234.8">Oberflächen nach DIN EN ISO 1302 Reihe 2 / surfaces acc to DIN EN ISO 1302 range 2</text>
<text x="339.3" y="238.3">Rz100</text>
<text x="362" y="238.3">Rz25</text>
<text x="391.5" y="234.8">Maßstab/scale</text>
<text x="231.5" y="240.8">Umformen, Zerspanen/</text>
<text x="231.5" y="243.3">forming, cutting</text>
<text x="295.5" y="243.3">Gewicht / weight</text>
<text x="327.2" y="240.4">w</text>
<text x="332.7" y="240.8">=</text>
<text x="339.5" y="244.7">Rz6,3</text>
<text x="349.2" y="240.4">x</text>
<text x="354.7" y="240.8">=</text>
<text x="363.2" y="244.8">Rz1</text>
<text x="376.7" y="244">= beliebig/any</text>
<text x="327.3" y="246.7">y</text>
<text x="332.7" y="247.3">=</text>
<text x="349.2" y="246.9">z</text>
<text x="354.7" y="247.3">=</text>
<text x="391.5" y="273">Blatt/</text>
<text x="391.5" y="275.6">sheet</text>
<text x="391.5" y="278.4">Blätter/</text>
<text x="391.5" y="281.1">sheets</text>
</g>
</svg>
